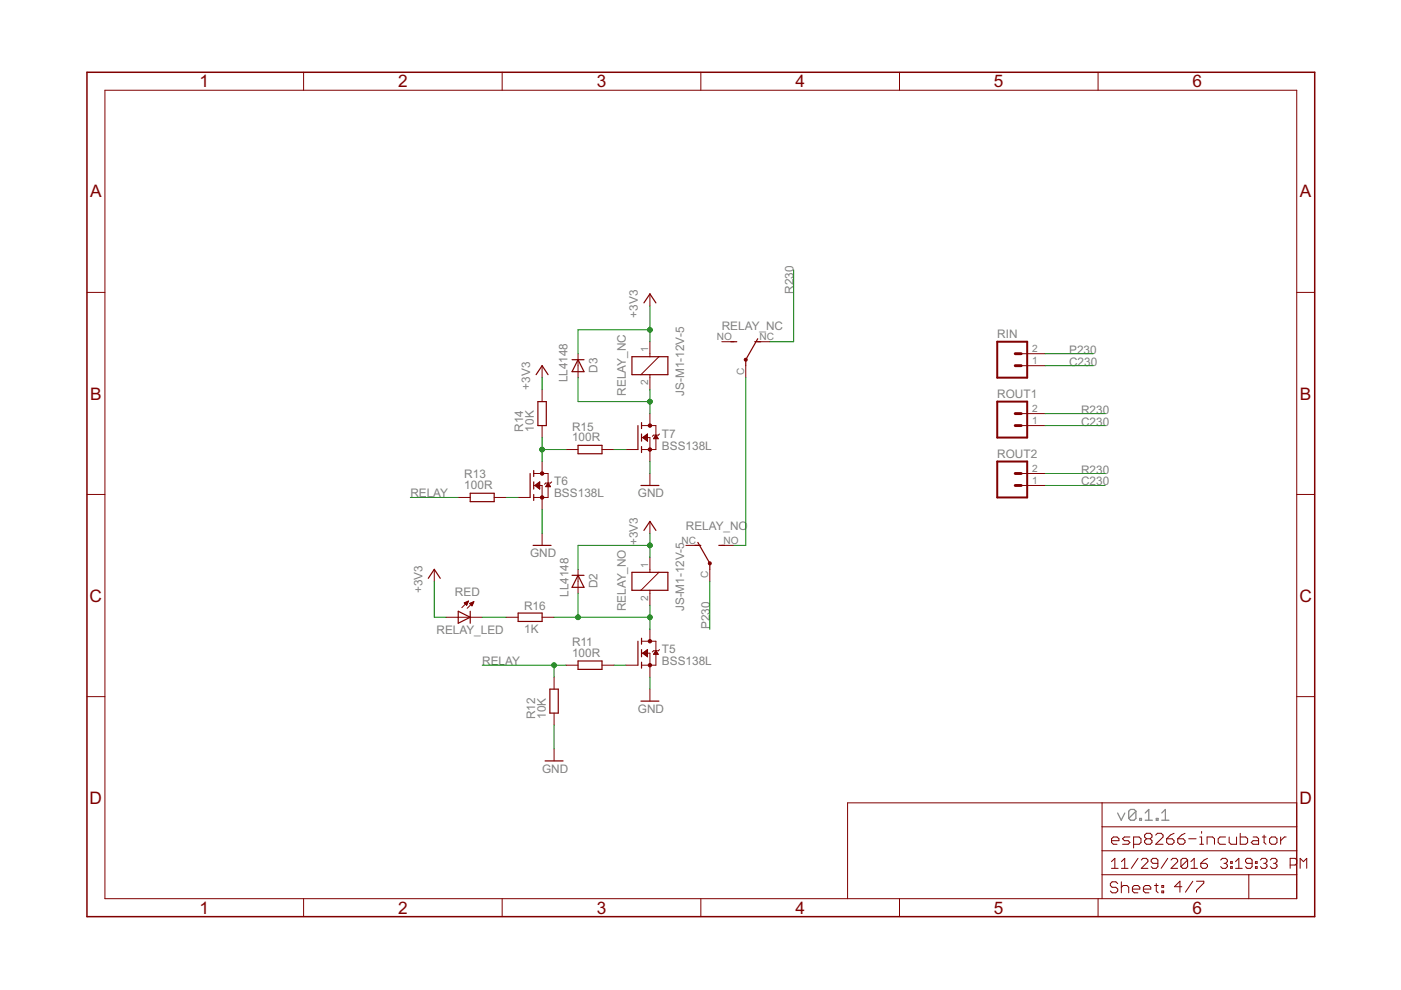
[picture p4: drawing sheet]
<svg xmlns="http://www.w3.org/2000/svg" width="297mm" height="210mm" viewBox="0 0 297 210" stroke-linecap="round" stroke-linejoin="round" font-family="sans-serif">
<path d="M237 172.4l.7 1.5 .8-1.5M240.8 172l-.3-.4h-.8l-.4 .4v1.5M240.8 172v1.5l-.3 .4h-.8l-.4-.4M240.8 172l-1.5 1.5M241.6 173.5h.4v.4h-.4zM242.8 173.9h1.5M242.8 172.4l.8-.8v2.3M245.2 173.5h.3v.4h-.3zM246.3 173.9h1.5M246.3 172.4l.8-.8v2.3" fill="none" stroke="#808080" stroke-width=".25"/>
<g fill="none" stroke="#800000" stroke-width=".25">
<path d="M113.7 79.4l1.2-1.9 1.3 1.9M121.3 76.3h2.5M122.6 76.3l1.2 2.5h-2.5zM134 75.6h7.6v3.8h-7.6zM136.5 64.2l1.3-1.9 1.3 1.9M154.9 72.5h1.3M160 72.5h1.3M160.7 71.8l-2.6 4.5v1.2M113.2 99.8v1.2M114 85.2h1.8v5h-1.8zM122.6 94.4h5v1.8h-5zM135.3 90.2v5.1"/>
<path d="M136 89.6v1.3M136 92v1.5M136 94.7v1.2M99.7 104.6h5.1v1.8h-5.1zM112.4 100.4v5.1M113 115.6h3.8M113.2 102.2v1.5M113.2 104.8v1.3M135.9 102.9h3.8M136.5 112.5l1.3-1.9 1.3 1.9M147.3 115.6h1.3M148 115l2.5 4.4v1.3"/>
<path d="M152.4 115.6h1.3M90.8 122.6l1.3-1.9 1.2 1.9M97.2 129.6l2.5 1.3-2.5 1.2zM99.7 129.6v2.5M109.9 130h5v1.8h-5zM121.3 122h2.5M122.6 122l1.2 2.5h-2.5zM134 121.3h7.6v3.9h-7.6zM135.3 136v5M136 135.3v1.3M136 137.7v1.6M116.6 146.1h1.8v5.1h-1.8z"/>
<path d="M122.6 140.1h5v1.8h-5zM135.9 148.7h3.8M136 140.4v1.3M115.6 161.3h3.8"/>
</g>
<g fill="none" stroke="#800000" stroke-width=".21">
<path d="M22.2 19.1h252.7v171.4h-252.7zM64.4 15.3v3.8M106.5 15.3v3.8M148.6 15.3v3.8M190.7 15.3v3.8M232.8 15.3v3.8M18.4 62h3.8M114.9 77.5v2.6M122.6 75v5.1M137.8 62.3v2.6M137.8 72.5v3.1M137.8 79.4v3.2"/>
<path d="M139.7 75.6l-3.8 3.8M153 72.5h2.6M158.1 77.5v2.6M160.7 72.5h2.5M216.5 77.5h5.1M216.5 75h5.1M274.9 62h3.8M114.9 82.6v2.6M114.9 90.2v2.6M114.9 97.9v2.5M120 95.3h2.6M127.6 95.3h2.6"/>
<path d="M132.7 95.3h2.6M136 92.8h1.8v5.1M136 90.2h3.1v5.1h-3.1M136.3 92.8l1-.8v1.5zM136.3 92.8h1M136.4 92.7h.9M136.5 92.9h.8M136.6 92.6h.7M136.6 93h.7M136.7 92.4h.6M136.8 93.2h.5M136.9 92.3h.4"/>
<path d="M136.9 93.3h.4M137.1 92.2h.2M137.1 93.4h.2M137.2 92.1h.1M137.3 93.5h.1M137.8 87.7v2.5M138.6 92.9h.9M138.7 92.8h.7M138.8 92.7h.5M138.9 92.6h.4M139 92.4h.2M139.1 92.3l.5 .7h-1z"/>
<path d="M139.8 92l-.2 .3h-1l-.3 .2M216.5 90.2h5.1M216.5 87.7h5.1M18.4 104.8h3.8M97.2 105.5h2.5M104.8 105.5h2.5M109.9 105.5h2.5M113.2 100.4h3v5.1h-3M113.2 102.9h1.7v5.1M113.6 103h.8M113.6 102.8h.8M113.7 103.2h.7"/>
<path d="M113.7 102.7h.7M113.9 103.3h.5M113.9 102.6h.5M114 103.4h.4M114.1 102.4h.3M114.2 103.5h.2M114.2 102.3h.2M114.4 103.7h.1M114.4 102.2h.1M114.4 102.2l-1 .7 1 .8M114.4 102.2v1.5M114.9 113.1v2.5"/>
<path d="M115.7 103.2h1M115.8 103h.8M115.9 102.9h.6M116 102.8h.5M116 102.7h.4M116.1 102.6h.2M116.2 102.4l.5 .8h-1zM116.2 102.4h.1M117 102.2l-.3 .2h-1l-.3 .3M137.8 100.4v2.5M137.8 110.6v2.5M137.8 118.2v3.1"/>
<path d="M145.4 115.6h2.6M153 115.6h2.6M216.5 102.9h5.1M216.5 100.4h5.1M274.9 104.8h3.8M92.1 120.7v2.6M94.6 130.9h7.6M98.4 127.8l.9-.4-.4 .9zM98.5 127.9h.6M98.6 127.8h.6M98.6 128h.5M98.7 128.1h.3"/>
<path d="M98.8 127.7h.4M98.9 128.2h.1M99.1 127.5h.2M99.3 127.4l-1.4 1.4M99.6 128l.9-.4-.4 .9zM99.6 128h.7M99.7 127.9h.6M99.8 128.1h.4M99.9 128.2h.3M100 127.8h.4M100 128.4h.1M100.3 127.7h.1"/>
<path d="M100.5 127.6l-1.4 1.4M107.3 130.9h2.6M114.9 130.9h2.6M122.6 120.7v5.1M136 138.5h1.8v5.1M136 136h3.1v5h-3.1M136.3 138.5l1-.8v1.6zM136.4 138.4h.9M136.5 138.6h.8M136.6 138.3h.7M136.6 138.7h.7M136.7 138.2h.6"/>
<path d="M136.8 138.9h.5M136.9 138h.4M136.9 139h.4M137.1 137.9h.2M137.1 139.1h.2M137.2 137.8h.1M137.3 139.2h.1M137.8 125.2v3.1M137.8 133.4v2.6M138.6 138.6h.9M138.7 138.5h.7M138.8 138.4h.5"/>
<path d="M138.9 138.3h.4M139 138.2h.2M139 138h.1M139.1 138l.5 .7h-1zM139.7 121.3l-3.8 3.9M139.8 137.7l-.2 .3h-1l-.3 .2M150.5 120.7v2.6M18.4 147.7h3.8M117.5 143.6v2.5M117.5 151.2v2.5M117.5 158.8v2.5M120 141h2.6"/>
<path d="M127.6 141h2.6M132.7 141h2.6M137.8 146.1v2.6M274.9 147.7h3.8M233.7 170.2v20.3M233.7 175.3h41.2M235.7 178.2h1.5v-.4l-.4-.3h-.7l-.4 .3v.8l.4 .4h.7M239.6 177.5h-1.2l-.4 .3 .4 .4h.8l.4 .4-.4 .4h-1.2M240.3 179h1.2l.4-.4v-.8l-.4-.3h-1.2v2.3M243.1 177.8l-.4 .4v.4l.4 .4h.8l.3-.4v-.4l-.3-.4M243.1 177.8l-.4-.3v-.4l.4-.4h.8l.3 .4v.4l-.3 .3M243.1 177.8h.8"/>
<path d="M245 177.1l.4-.4h.8l.4 .4v.4l-1.6 1.5h1.6M247.4 177.8h1.1l.4 .4v.4l-.4 .4h-.7l-.4-.4zM248.9 176.7l-.8 .4-.7 .7M249.7 177.8h1.2l.3 .4v.4l-.3 .4h-.8l-.4-.4zM251.2 176.7l-.7 .4-.8 .7M252 177.8h1.6M254.4 179h.8M254.4 177.5h.4v1.5M254.8 176.3v.4M255.9 179v-1.5h1.2l.4 .3v1.2M259.8 177.5h-1.1l-.4 .3v.8l.4 .4h1.1M260.6 177.5v1.1l.4 .4h1.2v-1.5"/>
<path d="M263 176.7v2.3h1.1l.4-.4v-.8l-.4-.3h-1.1M265.7 177.5h.8l.3 .3v1.2h-1.1l-.4-.4 .4-.4h1.1M267.6 177.5h.8M268 177.1v1.5l.4 .4M269.2 177.8l.4-.3h.8l.3 .3v.8l-.3 .4h-.8l-.4-.4zM271.5 177.5v1.5M272.7 177.5h-.4l-.8 .7M274.9 170.2h-95.2v20.3M64.4 190.5v3.9M106.5 190.5v3.9M148.6 190.5v3.9M190.7 190.5v3.9"/>
<path d="M232.8 190.5v3.9M233.7 185.5h41.2M233.7 180.4h41.2M235.6 182.7l.8-.7v2.1M235.6 184.1h1.5M237 187.3l-.4-.3h-.8l-.4 .3v.4l.4 .4h.8l.4 .4v.4l-.4 .4h-.8l-.4-.4M237.7 187v2.3M237.7 188.1l.4-.4h.8l.4 .4v1.2M237.8 184.1h1.4M237.8 182.7l.7-.7v2.1M240.1 188.5h1.6v-.4l-.4-.4h-.8l-.4 .4v.8l.4 .4h.8M241.3 182l-1.4 2.1"/>
<path d="M242 182.4l.3-.4h.7l.4 .4v.3l-1.4 1.4h1.4M242.4 188.5h1.6v-.4l-.4-.4h-.8l-.4 .4v.8l.4 .4h.8M244.8 187.7h.8M245.2 187.3v1.6l.4 .4M245.5 183h-1.1l-.3-.3v-.3l.3-.4h.7l.4 .4v1.3l-.4 .4h-.7l-.3-.4M246.3 187.7h.4v.4h-.4zM246.3 188.9h.4v.4h-.4zM247.6 182l-1.4 2.1M248.3 182.4l.3-.4h.7l.4 .4v.3l-1.4 1.4h1.4M250.6 188h-1.6l1.2-1.2v2.4M251.8 182.4v1.3l-.4 .4h-.7l-.3-.4M251.8 182.4l-.4-.4h-.7l-.3 .4v1.3"/>
<path d="M251.8 182.4l-1.4 1.3M252.5 184.1h1.4M252.5 182.7l.7-.7v2.1M252.9 186.8l-1.6 2.4M253.7 186.8h1.5v.4l-1.5 1.6v.4M254.6 183h1.1l.3 .4v.3l-.3 .4h-.7l-.4-.4zM256 182l-.7 .4-.7 .6M258.8 182.4l.4-.4h.7l.3 .4v.3l-.3 .3M259.5 183h.4M259.9 183l.3 .4v.3l-.3 .4h-.7l-.4-.4M260.9 183.7h.4v.4h-.4zM260.9 182.7h.4v.3h-.4z"/>
<path d="M262 184.1h1.4M262 182.7l.7-.7v2.1M264.8 185.5v5M265.5 183h-1.1l-.3-.3v-.3l.3-.4h.7l.4 .4v1.3l-.4 .4h-.7l-.3-.4M266.2 183.7h.3v.4h-.3zM266.2 182.7h.3v.3h-.3zM267.2 182.4l.4-.4h.7l.3 .4v.3l-.3 .3M267.9 183h.4M268.3 183l.3 .4v.3l-.3 .4h-.7l-.4-.4M269.3 182.4l.4-.4h.7l.3 .4v.3l-.3 .3M270 183h.4M270.4 183l.3 .4v.3l-.3 .4h-.7l-.4-.4"/>
<path d="M275 182.4l-.4-.4h-1.1v2.1M275 183l-.4 .4h-1.1M275.7 184.1v-2.1l.7 .7 .7-.7v2.1"/>
</g>
<g fill="#800000" stroke="#800000" stroke-width=".21">
<circle cx="158.1" cy="76.3" r=".33"/>
<circle cx="150.5" cy="119.4" r=".33"/>
<circle cx="137.8" cy="141" r=".36"/>
<circle cx="137.8" cy="136" r=".36"/>
<circle cx="114.9" cy="105.5" r=".36"/>
<circle cx="114.9" cy="100.4" r=".36"/>
<circle cx="137.8" cy="95.3" r=".36"/>
<circle cx="137.8" cy="90.2" r=".36"/>
</g>
<path d="M18.4 15.3h260.3v179.1h-260.3z" fill="none" stroke="#800000" stroke-width=".32"/>
<path d="M211.4 72.5h6.4v7.6h-6.4zM211.4 85.2h6.4v7.6h-6.4zM211.4 97.9h6.4v7.6h-6.4z" fill="none" stroke="#800000" stroke-width=".42"/>
<path d="M215.2 75h1.3M215.2 77.5h1.3M215.2 87.7h1.3M215.2 90.2h1.3M215.2 100.4h1.3M215.2 102.9h1.3" fill="none" stroke="#800000" stroke-width=".61"/>
<g fill="none" stroke="#008000" stroke-width=".21">
<path d="M168.3 57.2v15.3h-5.1M137.8 64.9v7.6M137.8 69.9h-15.2v5.1M221.6 75h10.2M221.6 77.5h10.2M114.9 80.1v2.5M114.9 92.8v5.1M114.9 95.3h5.1M122.6 80.1v5.1h15.2M130.2 95.3h2.5M137.8 82.6v5.1M137.8 97.9v2.5"/>
<path d="M158.1 80.1v35.5h-2.5M221.6 87.7h12.7M221.6 90.2h12.7M87 105.5h10.2M107.3 105.5h2.6M114.9 108v5.1M137.8 113.1v5.1M137.8 115.6h-15.2v5.1M221.6 100.4h12.7M221.6 102.9h12.7M92.1 123.3v7.6h2.5M102.2 130.9h5.1"/>
<path d="M117.5 130.9h20.3M122.6 125.8v5.1M137.8 128.3v5.1M150.5 123.3v10.1M102.2 141h17.8M117.5 141v2.6M117.5 153.7v5.1M130.2 141h2.5M137.8 143.6v2.5"/>
</g>
<g fill="#008000" stroke="#008000" stroke-width=".21">
<circle cx="137.8" cy="115.6" r=".51"/>
<circle cx="137.8" cy="69.9" r=".51"/>
<circle cx="137.8" cy="130.9" r=".51"/>
<circle cx="122.6" cy="130.9" r=".51"/>
<circle cx="114.9" cy="95.3" r=".51"/>
<circle cx="117.5" cy="141" r=".51"/>
<circle cx="137.8" cy="85.2" r=".51"/>
</g>
<g font-size="4.1" fill="#800000">
<text x="42.3" y="18.5">1</text>
<text x="84.4" y="18.5">2</text>
<text x="126.5" y="18.5">3</text>
<text x="168.6" y="18.5">4</text>
<text x="210.7" y="18.5">5</text>
<text x="252.9" y="18.5">6</text>
<text x="19.1" y="41.9">A</text>
<text x="275.6" y="41.9">A</text>
<text x="19.1" y="84.7">B</text>
<text x="275.6" y="84.7">B</text>
<text x="19" y="127.6">C</text>
<text x="275.5" y="127.6">C</text>
<text x="19" y="170.4">D</text>
<text x="275.5" y="170.4">D</text>
<text x="42.3" y="193.7">1</text>
<text x="84.4" y="193.7">2</text>
<text x="126.5" y="193.7">3</text>
<text x="168.6" y="193.7">4</text>
<text x="210.7" y="193.7">5</text>
<text x="252.9" y="193.7">6</text>
</g>
<g font-size="2.8" fill="#808080">
<text x="168.3" y="62.3" transform="rotate(-90 168.3 62.3)">R230</text>
<text x="135.3" y="67.4" transform="rotate(-90 135.3 67.4)">+3V3</text>
<text x="153" y="69.9">RELAY_NC</text>
<text x="211.4" y="71.7">RIN</text>
<text x="226.7" y="75">P230</text>
<text x="226.7" y="77.5">C230</text>
<text x="112.4" y="82.6" transform="rotate(-90 112.4 82.6)">+3V3</text>
<text x="120.3" y="81.1" transform="rotate(-90 120.3 81.1)">LL4148</text>
<text x="126.6" y="79.1" transform="rotate(-90 126.6 79.1)">D3</text>
<text x="132.7" y="83.9" transform="rotate(-90 132.7 83.9)">RELAY_NC</text>
<text x="145" y="83.9" transform="rotate(-90 145 83.9)">JS-M1-12V-5</text>
<text x="211.4" y="84.4">ROUT1</text>
<text x="229.2" y="87.7">R230</text>
<text x="110.9" y="91.5" transform="rotate(-90 110.9 91.5)">R14</text>
<text x="113.2" y="91.5" transform="rotate(-90 113.2 91.5)">10K</text>
<text x="121.3" y="93.5">100R</text>
<text x="121.3" y="91.3">R15</text>
<text x="140.3" y="95.3">BSS138L</text>
<text x="140.3" y="92.8">T7</text>
<text x="229.2" y="90.2">C230</text>
<text x="98.4" y="101.4">R13</text>
<text x="211.4" y="97.1">ROUT2</text>
<text x="229.2" y="100.4">R230</text>
<text x="87" y="105.5">RELAY</text>
<text x="98.4" y="103.7">100R</text>
<text x="117.5" y="105.5">BSS138L</text>
<text x="117.5" y="102.9">T6</text>
<text x="135.3" y="105.5">GND</text>
<text x="229.2" y="102.9">C230</text>
<text x="145.4" y="112.3">RELAY_NO</text>
<text x="112.4" y="118.2">GND</text>
<text x="135.3" y="115.6" transform="rotate(-90 135.3 115.6)">+3V3</text>
<text x="89.5" y="125.8" transform="rotate(-90 89.5 125.8)">+3V3</text>
<text x="126.6" y="124.8" transform="rotate(-90 126.6 124.8)">D2</text>
<text x="96.5" y="126.4">RED</text>
<text x="111.1" y="129.4">R16</text>
<text x="120.6" y="126.6" transform="rotate(-90 120.6 126.6)">LL4148</text>
<text x="132.7" y="129.6" transform="rotate(-90 132.7 129.6)">RELAY_NO</text>
<text x="145" y="129.6" transform="rotate(-90 145 129.6)">JS-M1-12V-5</text>
<text x="92.6" y="134.4">RELAY_LED</text>
<text x="111.1" y="134.2">1K</text>
<text x="121.3" y="137">R11</text>
<text x="150.5" y="133.4" transform="rotate(-90 150.5 133.4)">P230</text>
<text x="102.2" y="141">RELAY</text>
<text x="121.3" y="139.2">100R</text>
<text x="140.3" y="141">BSS138L</text>
<text x="140.3" y="138.5">T5</text>
<text x="113.4" y="152.5" transform="rotate(-90 113.4 152.5)">R12</text>
<text x="115.7" y="152.5" transform="rotate(-90 115.7 152.5)">10K</text>
<text x="135.3" y="151.2">GND</text>
<text x="114.9" y="163.9">GND</text>
</g>
<g font-size="2.4" fill="#808080">
<text x="137.4" y="74.6" transform="rotate(-90 137.4 74.6)">1</text>
<text x="152" y="72.1">NO</text>
<text x="161" y="72.1">NC</text>
<text x="218.9" y="77.2">1</text>
<text x="218.9" y="74.6">2</text>
<text x="137.4" y="81.6" transform="rotate(-90 137.4 81.6)">2</text>
<text x="157.8" y="79.4" transform="rotate(-90 157.8 79.4)">C</text>
<text x="218.9" y="89.9">1</text>
<text x="218.9" y="87.3">2</text>
<text x="218.9" y="100">2</text>
<text x="218.9" y="102.6">1</text>
<text x="144.5" y="115.3">NC</text>
<text x="153.4" y="115.3">NO</text>
<text x="137.4" y="120.4" transform="rotate(-90 137.4 120.4)">1</text>
<text x="150.1" y="122.6" transform="rotate(-90 150.1 122.6)">C</text>
<text x="137.4" y="127.3" transform="rotate(-90 137.4 127.3)">2</text>
</g>
</svg>
